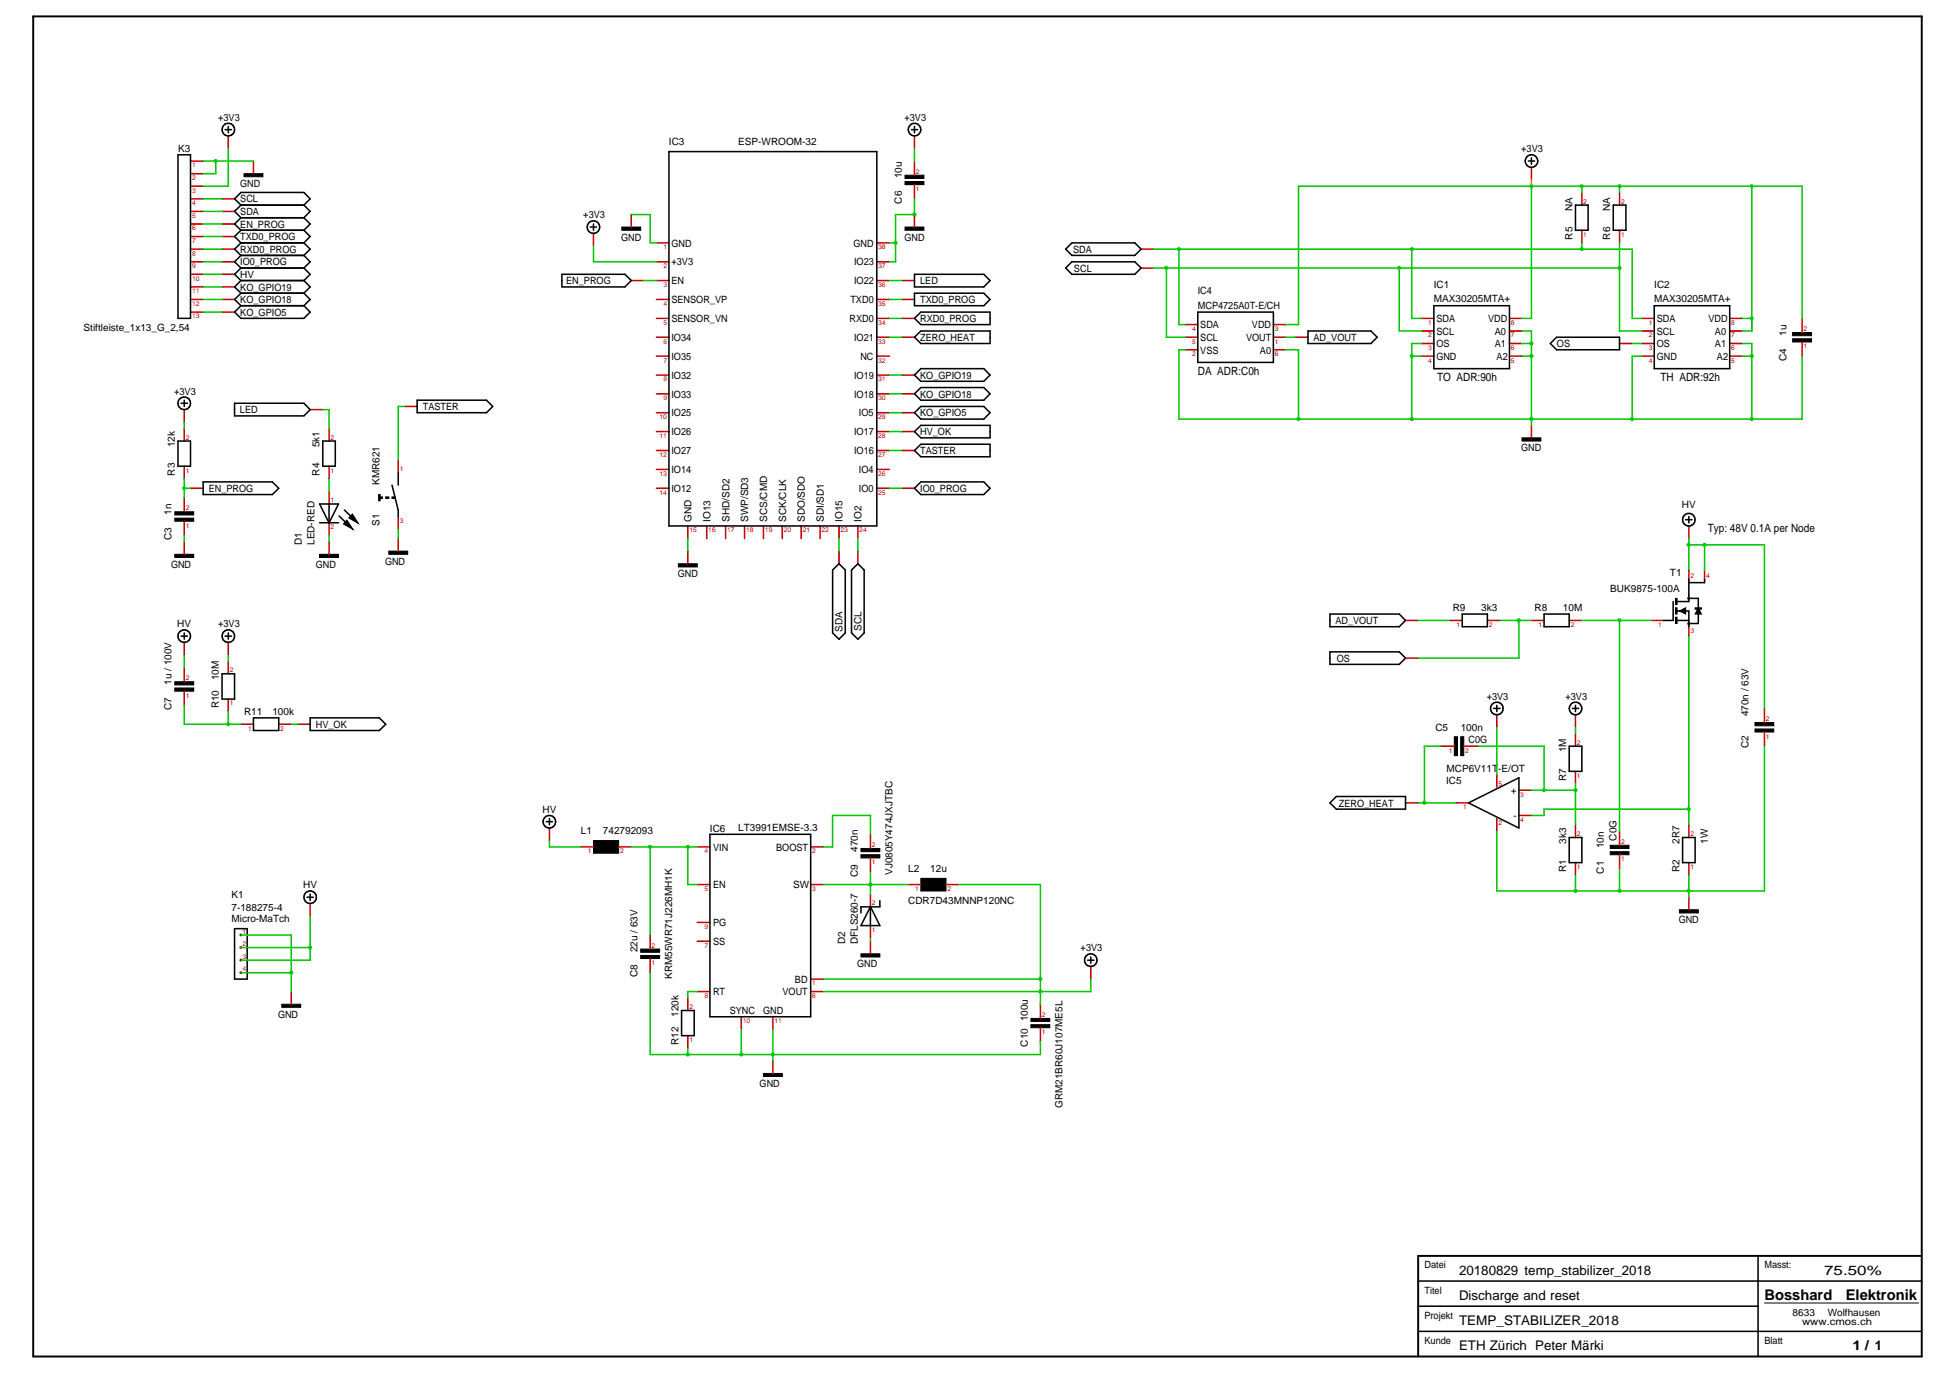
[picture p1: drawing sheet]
<svg xmlns="http://www.w3.org/2000/svg" width="297mm" height="210mm" viewBox="0 0 297 210" stroke-linecap="round" stroke-linejoin="round" font-family="sans-serif">
<path d="M42.9 153h2.9v.4h-2.9z" fill="#000" stroke="#000" stroke-width=".15"/>
<path d="M47.2 137.6v2M44.4 151v2" fill="none" stroke="#c70000" stroke-width=".23"/>
<g fill="none" stroke="#000" stroke-width=".23">
<path d="M46.8 136.7h.9M47.2 136.2v1"/>
<circle cx="47.3" cy="136.7" r=".96"/>
</g>
<g fill="#c70000">
<circle cx="36.7" cy="148.2" r=".22"/>
<circle cx="36.7" cy="146.3" r=".22"/>
<circle cx="36.7" cy="144.3" r=".22"/>
<circle cx="36.7" cy="142.4" r=".22"/>
</g>
<g fill="none" stroke="#000" stroke-width=".23">
<path d="M34.3 19.7h1M34.8 19.3v.9M138.8 19.7h1M139.3 19.3v.9M27.1 23.6h1.9v24.9h-1.9zM36.7 31.2h9.6M36.7 35.1h9.6M36.7 37h9.6M36.7 38.9h9.6M36.7 31.2l-1-.9 1-1h9.6l.9 1-.9 .9M36.7 31.2l-1 1 1 1M36.7 33.2h9.6"/>
<path d="M36.7 33.2l-1 .9 1 1M36.7 35.1l-1 .9 1 1M36.7 37l-1 1 1 .9M36.7 38.9l-1 1 1 .9M46.3 31.2l.9 1-.9 1M46.3 33.2l.9 .9-.9 1M46.3 35.1l.9 .9-.9 1M46.3 37l.9 1-.9 .9M46.3 38.9l.9 1-.9 .9M89.9 34.6h1M90.4 34.1v1M101.9 23.1h31.7v57h-31.7z"/>
<path d="M163.3 39.9h9.6l.9 .9-.9 1h-9.6l-1-1zM163.3 37h9.6l.9 1-.9 .9h-9.6l-1-.9zM232.8 24.5h1M233.3 24v1M240 31.2h1.9v3.9h-1.9zM245.7 31.2h2v3.9h-2zM36.7 46.6h9.6M36.7 44.7h9.6M36.7 46.6l-1 .9 1 1h9.6l.9-1-.9-.9M36.7 40.8h9.6M36.7 40.8l-1 1 1 .9M36.7 42.7h9.6"/>
<path d="M36.7 42.7l-1 1 1 1M36.7 44.7l-1 .9 1 1M46.3 40.8l.9 1-.9 .9M46.3 42.7l.9 1-.9 1M46.3 44.7l.9 .9-.9 1M85.6 41.8h9.6l1 .9-1 1h-9.6zM139.3 48.5l1-1h10.5v1.9h-10.5zM139.3 51.4l1-1h10.5v1.9h-10.5zM139.3 41.8h10.6l.9 .9-.9 1h-10.6zM139.3 44.7h10.6l.9 .9-.9 1h-10.6zM139.3 60l1-1h9.6l.9 1-.9 1h-9.6zM139.3 57.1l1-.9h9.6l.9 .9-.9 1h-9.6z"/>
<path d="M182.5 47.5h11.5v7.7h-11.5zM199.2 50.4h9.6l1 1-1 .9h-9.6zM218.4 46.6h11.5v9.6h-11.5zM236.2 52.3l.9-.9h9.6v1.9h-9.6zM252 46.6h11.5v9.6h-11.5zM27.1 67.2h1.9v3.8h-1.9zM27.6 61.4h1M28.1 61v.9M30.9 73.4h10.6l1 1-1 .9h-10.6zM35.7 61.4h10.6l.9 1-.9 1h-10.6zM48.7 79.6h2.9M48.7 76.8h2.9l-1.5 2.9z"/>
<path d="M49.2 67.2h1.9v3.8h-1.9zM50.1 76.8v2.9M51.6 78.6l1.5 1.4M52.5 77.7l1.4 1.3M59.7 73.9l1 3.8v1M60.7 72v1.9M63.5 61h10.6l1 .9-1 1h-10.6zM139.3 65.7l1-.9h10.5v1.9h-10.5zM139.3 68.6l1-.9h10.5v1.9h-10.5zM139.3 74.4l1-1h9.6l.9 1-.9 .9h-9.6zM139.3 62.9l1-1h9.6l.9 1-.9 .9h-9.6zM256.8 79.2h.9"/>
<path d="M257.3 78.7v1M27.6 96.9h1M28.1 96.4v1M34.3 96.9h1M34.8 96.4v1M126.8 86.8l1-.9 1 .9v9.6l-1 1-1-1zM129.7 86.8l1-.9 .9 .9v9.6l-.9 1-1-1zM202.6 93.5h10.5l1 1-1 1h-10.5zM202.6 99.3h10.5l1 .9-1 1h-10.5zM222.7 93.5h3.9v2h-3.9zM235.2 93.5h3.8v2h-3.8zM254.9 91.6v2.9h-1.5"/>
<path d="M255.3 93.1h2v2.4M255.3 94.5h2M257.3 88.3v3.3h-2M257.3 91.1h1.4v3.9h-1.4M259.7 88.3v.5h-2.4M33.8 102.6h1.9v3.9h-1.9zM38.6 109.3h3.9v2h-3.9zM47.2 109.3h10.6l1 1-1 1h-10.6zM227.5 107.9h1M228 107.4v1M239 113.7h2v3.8h-2zM239.5 107.9h1"/>
<path d="M240 107.4v1M83.2 125.2h1M83.7 124.7v.9M108.1 127.1h15.4v27.8h-15.4zM132.6 138.1l1.4 2.9h-2.9zM132.6 138.1v2.9M134 137.2v.9h-2.9v1M202.6 122.3l1-1h10.5v2h-10.5zM223.7 122.3l7.7-3.8v7.6zM239 127.6h2v3.8h-2zM256.3 127.6h1.9v3.8h-1.9zM35.7 141.5h2v7.6h-2z"/>
<path d="M103.8 153.9h1.9v3.9h-1.9zM165.7 146.3h.9M166.2 145.8v.9M216 195.1h76.7M216 199h51.8M267.8 191.3v15.3M216 202.8h76.7"/>
<circle cx="34.8" cy="19.7" r=".96"/>
<circle cx="139.3" cy="19.7" r=".95"/>
<circle cx="90.4" cy="34.6" r=".96"/>
<circle cx="233.3" cy="24.5" r=".96"/>
<circle cx="28.1" cy="61.4" r=".96"/>
<circle cx="257.2" cy="79.2" r=".96"/>
<circle cx="28.1" cy="96.9" r=".96"/>
<circle cx="34.8" cy="96.9" r=".96"/>
<circle cx="228" cy="107.9" r=".96"/>
<circle cx="240" cy="107.9" r=".96"/>
<circle cx="83.7" cy="125.2" r=".96"/>
<circle cx="166.2" cy="146.3" r=".95"/>
</g>
<g fill="none" stroke="#c70000" stroke-width=".23">
<path d="M29 38h1.9M29 30.3h1.9M29 32.2h1.9M29 34.1h1.9M29 36h1.9M29 39.9h1.9M29 28.4h1.9M29 26.5h1.9M29 24.5h1.9M33.8 38h1.9M33.8 30.3h1.9M33.8 32.2h1.9"/>
<path d="M33.8 34.1h1.9M33.8 36h1.9M33.8 39.9h1.9M34.8 20.7v1.9M38.6 24.5v2M90.4 35.6v1.9M96.2 32.7v1.9M100 39.9h1.9M100 37h1.9M133.6 39.9h1.9M133.6 37h1.9M139.3 20.7v1.9"/>
<path d="M139.3 24.5v2.2M139.3 28.1v2.2M139.3 32.7v1.9M173.8 38h1.9M233.3 25.5v1.9M241 29.3v1.9M241 35.1v1.9M246.7 29.3v1.9M246.7 35.1v1.9M29 45.6h1.9M29 47.5h1.9M29 41.8h1.9"/>
<path d="M29 43.7h1.9M33.8 45.6h1.9M33.8 47.5h1.9M33.8 41.8h1.9M33.8 43.7h1.9M96.2 42.7h1.9M100 51.4h1.9M100 42.7h1.9M100 45.6h1.9M100 48.5h1.9M100 57.1h1.9M100 60h1.9"/>
<path d="M100 54.3h1.9M133.6 51.4h1.9M133.6 42.7h1.9M133.6 45.6h1.9M133.6 48.5h1.9M133.6 57.1h1.9M133.6 60h1.9M133.6 54.3h1.9M137.4 51.4h1.9M137.4 42.7h1.9M137.4 45.6h1.9M137.4 48.5h1.9"/>
<path d="M137.4 57.1h1.9M137.4 60h1.9M173.8 40.8h1.9M180.5 51.4h2M180.5 53.3h2M180.5 49.4h2M194 51.4h1.9M194 53.3h1.9M194 49.4h1.9M197.3 51.4h1.9M216.5 52.3h1.9M216.5 48.5h1.9"/>
<path d="M216.5 54.3h1.9M216.5 50.4h1.9M229.9 52.3h1.9M229.9 48.5h1.9M229.9 54.3h1.9M229.9 50.4h1.9M246.7 52.3h1.9M250.1 52.3h1.9M250.1 48.5h1.9M250.1 54.3h1.9M250.1 50.4h1.9M263.5 52.3h1.9"/>
<path d="M263.5 48.5h1.9M263.5 54.3h1.9M263.5 50.4h1.9M274.5 48.5v2.2M274.5 52.1v2.2M28.1 62.4v1.9M28.1 65.3v1.9M28.1 71v1.9M28.1 75.8v2.2M28.1 79.4v2.2M29 74.4h1.9M47.2 62.4h2"/>
<path d="M50.1 65.3v1.9M50.1 71v1.9M50.1 74.8v2M50.1 79.7v1.9M60.7 70.1v1.9M60.7 78.7v1.9M61.6 61.9h1.9M100 65.7h1.9M100 74.4h1.9M100 62.9h1.9M100 68.6h1.9M100 71.5h1.9"/>
<path d="M133.6 65.7h1.9M133.6 74.4h1.9M133.6 62.9h1.9M133.6 68.6h1.9M133.6 71.5h1.9M137.4 65.7h1.9M137.4 74.4h1.9M137.4 62.9h1.9M137.4 68.6h1.9M233.3 64.8v1.9M28.1 82.5v1.9M28.1 97.9v1.9"/>
<path d="M34.8 97.9v1.9M50.1 82.5v1.9M60.7 82v1.9M104.8 80.1v1.9M104.8 83.9v2M107.7 80.1v1.9M110.5 80.1v1.9M113.4 80.1v1.9M116.3 80.1v1.9M119.2 80.1v1.9M122 80.1v1.9M124.9 80.1v1.9"/>
<path d="M127.8 80.1v1.9M127.8 83.9v2M130.7 80.1v1.9M130.7 83.9v2M214.1 94.5h1.9M220.8 94.5h1.9M226.6 94.5h1.9M233.3 94.5h1.9M239 94.5h2M251.5 94.5h1.9M257.3 80.1v1.9M257.3 86.8v1.5"/>
<path d="M257.3 95.4v1.5M259.7 86.8v1.5M28.1 101.7v2.1M28.1 105.3v2.1M34.8 100.7v1.9M34.8 106.5v1.9M36.7 110.3h1.9M42.5 110.3h1.9M45.3 110.3h1.9M214.1 100.2h1.9M219.4 113.7h2.1M223 113.7h2.1"/>
<path d="M228 108.9v1.9M228 118v1.9M240 108.9v1.9M240 111.8v1.9M240 117.5v1.9M268.8 107.9v2.2M268.8 111.5v2.2M83.7 126.1v1.9M88.5 129h1.9M94.2 129h2M106.2 134.7h1.9M106.2 129h1.9"/>
<path d="M123.5 134.7h1.9M123.5 129h1.9M132.6 127.1v2.1M132.6 130.7v2.1M132.6 136.2v1.9M138.3 134.7h2M144.1 134.7h1.9M214.1 122.3h1.9M221.8 122.3h1.9M228 124.7v1.9M231.4 124.2h1.9M231.4 120.4h1.9"/>
<path d="M240 125.6v2M240 131.4v1.9M246.7 126.6v2.2M246.7 130.2v2.2M257.3 125.6v2M257.3 131.4v1.9M257.3 136.7v1.9M99 142.4v2.2M99 146v2.2M104.8 152v1.9M104.8 157.8v1.9M106.2 140.5h1.9"/>
<path d="M106.2 151h1.9M106.2 143.4h1.9M112.9 154.9v1.9M117.7 154.9v1.9M123.5 151h1.9M123.5 149.1h1.9M132.6 141v1.9M132.6 143.4v1.9M158.5 153v2.1M158.5 156.5v2.2M166.2 147.2v1.9M117.7 161.6v1.9"/>
</g>
<g fill="#000" stroke="#000" stroke-width=".15">
<path d="M37.2 26.5h2.8v.4h-2.8zM94.7 34.6h2.9v.5h-2.9zM137.9 26.7h2.8v.5h-2.8zM137.9 27.6h2.8v.5h-2.8zM137.9 34.6h2.8v.5h-2.8zM273.1 50.7h2.8v.4h-2.8zM273.1 51.6h2.8v.5h-2.8zM26.6 78h2.9v.4h-2.9zM26.6 78.9h2.9v.5h-2.9zM53.7 78.3l.9 1.4-1.5-.8zM57.8 75.7h.5v.2h-.5zM57.7 75.3h.2v1h-.2z"/>
<path d="M58.8 75.7h.4v.2h-.4zM59.7 75.7h.5v.2h-.5zM231.8 66.7h2.9v.5h-2.9zM26.6 84.4h2.9v.5h-2.9zM48.7 84.4h2.9v.5h-2.9zM52.8 79.2l1 1.4-1.5-.8zM59.2 83.9h2.9v.5h-2.9zM103.3 85.9h2.9v.5h-2.9zM255.2 94h.3v1h-.3zM255.2 92.6h.3v.9h-.3zM255.2 91.1h.3v1h-.3zM255.8 93.1l1-.5v.9z"/>
<path d="M258.7 92.6l.5 .9h-1zM258.2 92.6h1v.2h-1zM26.6 103.8h2.9v.5h-2.9zM26.6 104.8h2.9v.5h-2.9zM221.5 112.2h.5v2.9h-.5zM222.5 112.2h.5v2.9h-.5zM267.3 110.1h2.9v.5h-2.9zM267.3 111h2.9v.5h-2.9zM90.4 128h3.8v2h-3.8zM131.1 129.2h2.9v.5h-2.9zM131.1 130.2h2.9v.5h-2.9zM140.3 133.8h3.8v1.9h-3.8z"/>
<path d="M245.3 128.8h2.8v.4h-2.8zM245.3 129.7h2.8v.5h-2.8zM255.8 138.6h2.9v.5h-2.9zM97.6 144.6h2.9v.5h-2.9zM97.6 145.5h2.9v.5h-2.9zM131.1 145.3h2.9v.5h-2.9zM157 155.1h2.9v.5h-2.9zM157 156.1h2.9v.4h-2.9zM116.3 163.5h2.9v.5h-2.9z"/>
</g>
<g fill="#000">
<circle cx="257.2" cy="91.1" r=".23"/>
<circle cx="257.2" cy="95" r=".23"/>
</g>
<path d="M5.1 2.5h287.6v204.1h-287.6zM292.7 191.3h-76.7v15.3" fill="none" stroke="#000" stroke-width=".3"/>
<path d="M268.8 198.5h23.4" fill="none" stroke="#000" stroke-width=".15"/>
<circle cx="104.8" cy="129" r=".32" fill="#00c700"/>
<path d="M96.2 129h10M99 129v13.4" fill="none" stroke="#00c700" stroke-width=".23"/>
<circle cx="99" cy="129" r=".32" fill="#00c700"/>
<path d="M104.8 129v5.7h1.4M132.6 127.1v-2.9h-5.8v4.8h-1.4M132.6 134.7v1.5M106.2 151h-1.4v1" fill="none" stroke="#00c700" stroke-width=".23"/>
<circle cx="132.6" cy="134.7" r=".32" fill="#00c700"/>
<path d="M28.1 107.4v2.9h8.6M34.8 108.4v1.9M125.4 134.7h12.9M132.6 132.8v1.9" fill="none" stroke="#00c700" stroke-width=".23"/>
<circle cx="34.8" cy="110.3" r=".31" fill="#00c700"/>
<path d="M195.9 51.4h1.4M135.5 65.7h1.9M216 94.5h4.8M44.4 110.3h.9M225.1 113.7h10.1" fill="none" stroke="#00c700" stroke-width=".23"/>
<circle cx="235.2" cy="120.4" r=".31" fill="#00c700"/>
<path d="M235.2 113.7v6.7h4.8" fill="none" stroke="#00c700" stroke-width=".23"/>
<circle cx="240" cy="120.4" r=".31" fill="#00c700"/>
<path d="M240 119.4v6.2M233.3 120.4h1.9" fill="none" stroke="#00c700" stroke-width=".23"/>
<circle cx="231.4" cy="94.5" r=".32" fill="#00c700"/>
<path d="M248.6 52.3h1.5M50.1 72.9v1.9M228.5 94.5h4.8M231.4 94.5v5.7h-15.4" fill="none" stroke="#00c700" stroke-width=".23"/>
<circle cx="217" cy="122.3" r=".31" fill="#00c700"/>
<g fill="none" stroke="#00c700" stroke-width=".23">
<path d="M30.9 39.9h2.9M30.9 38h2.9M30.9 36h2.9M30.9 47.5h2.9M30.9 45.6h2.9M30.9 43.7h2.9M135.5 51.4h1.9M135.5 42.7h1.9M135.5 60h1.9M135.5 45.6h1.9M135.5 57.1h1.9M135.5 48.5h1.9"/>
<path d="M49.2 62.4h.9v2.9M61.6 61.9h-.9v8.2M135.5 62.9h1.9M135.5 68.6h1.9M135.5 74.4h1.9M219.4 113.7h-2.4v8.6M216 122.3h5.8"/>
</g>
<circle cx="28.1" cy="74.4" r=".31" fill="#00c700"/>
<path d="M30.9 34.1h2.9M98.1 42.7h1.9M28.1 72.9v2.9M28.1 74.4h.9" fill="none" stroke="#00c700" stroke-width=".23"/>
<circle cx="179.6" cy="37.9" r=".31" fill="#00c700"/>
<path d="M175.7 38h3.9v11.4h.9" fill="none" stroke="#00c700" stroke-width=".23"/>
<circle cx="240.9" cy="37.9" r=".31" fill="#00c700"/>
<path d="M30.9 32.2h2.9M179.6 38h69v10.5h1.5M241 37v1M127.8 82v1.9" fill="none" stroke="#00c700" stroke-width=".23"/>
<circle cx="215" cy="37.9" r=".31" fill="#00c700"/>
<path d="M215.1 38v10.5h1.4" fill="none" stroke="#00c700" stroke-width=".23"/>
<circle cx="177.7" cy="40.8" r=".32" fill="#00c700"/>
<path d="M175.7 40.8h2v10.6h2.8" fill="none" stroke="#00c700" stroke-width=".23"/>
<circle cx="246.7" cy="40.8" r=".32" fill="#00c700"/>
<path d="M30.9 30.3h2.9M246.7 37v13.4h3.4M177.7 40.8h69M130.7 82v1.9" fill="none" stroke="#00c700" stroke-width=".23"/>
<circle cx="213.1" cy="40.8" r=".32" fill="#00c700"/>
<path d="M213.1 40.8v9.6h3.4M36.7 142.4h7.7" fill="none" stroke="#00c700" stroke-width=".23"/>
<circle cx="44.4" cy="148.2" r=".32" fill="#00c700"/>
<path d="M36.7 148.2h7.7M44.4 142.4v8.6" fill="none" stroke="#00c700" stroke-width=".23"/>
<circle cx="104.8" cy="160.6" r=".31" fill="#00c700"/>
<path d="M99 148.2v12.4h5.8M158.5 158.7v1.9h-40.8" fill="none" stroke="#00c700" stroke-width=".23"/>
<circle cx="112.9" cy="160.6" r=".31" fill="#00c700"/>
<path d="M112.9 156.8v3.8h4.8" fill="none" stroke="#00c700" stroke-width=".23"/>
<circle cx="117.7" cy="160.6" r=".31" fill="#00c700"/>
<path d="M104.8 159.7v.9h8.1M117.7 156.8v4.8M132.6 142.9v.5" fill="none" stroke="#00c700" stroke-width=".23"/>
<circle cx="139.3" cy="32.7" r=".31" fill="#00c700"/>
<path d="M139.3 30.3v2.4M228 126.6v9.1" fill="none" stroke="#00c700" stroke-width=".23"/>
<circle cx="240" cy="135.7" r=".32" fill="#00c700"/>
<path d="M180.5 53.3h-.9v10.5M195.9 53.3h1.9v10.5h17.3M228 135.7h12" fill="none" stroke="#00c700" stroke-width=".23"/>
<circle cx="266.8" cy="54.2" r=".31" fill="#00c700"/>
<path d="M215.1 54.3h1.4M215.1 52.3v11.5" fill="none" stroke="#00c700" stroke-width=".23"/>
<g fill="#00c700">
<circle cx="215.1" cy="54.2" r=".32"/>
<circle cx="215.1" cy="63.8" r=".32"/>
</g>
<path d="M215.1 52.3h1.4M215.1 63.8h18.2" fill="none" stroke="#00c700" stroke-width=".23"/>
<circle cx="233.3" cy="63.8" r=".32" fill="#00c700"/>
<path d="M233.3 54.3v9.5h15.3" fill="none" stroke="#00c700" stroke-width=".23"/>
<circle cx="248.6" cy="63.8" r=".31" fill="#00c700"/>
<path d="M248.6 54.3v9.5h18.2" fill="none" stroke="#00c700" stroke-width=".23"/>
<circle cx="233.3" cy="54.2" r=".32" fill="#00c700"/>
<path d="M233.3 52.3v2h-1.5M248.6 54.3h1.5M266.8 54.3v9.5" fill="none" stroke="#00c700" stroke-width=".23"/>
<circle cx="233.3" cy="52.3" r=".32" fill="#00c700"/>
<path d="M231.8 50.4h1.5v1.9h-1.5M265.4 52.3h1.4v2h-1.4M179.6 63.8h18.2" fill="none" stroke="#00c700" stroke-width=".23"/>
<circle cx="197.8" cy="63.8" r=".31" fill="#00c700"/>
<path d="M266.8 63.8h7.7" fill="none" stroke="#00c700" stroke-width=".23"/>
<circle cx="266.8" cy="63.8" r=".31" fill="#00c700"/>
<path d="M274.5 54.3v9.5M233.3 63.8v1M240 133.3v2.4M257.3 135.7v1" fill="none" stroke="#00c700" stroke-width=".23"/>
<circle cx="246.7" cy="135.7" r=".32" fill="#00c700"/>
<path d="M268.8 113.7v22M240 135.7h17.3M246.7 132.4v3.3" fill="none" stroke="#00c700" stroke-width=".23"/>
<circle cx="257.2" cy="135.7" r=".32" fill="#00c700"/>
<path d="M96.2 32.7h2.8v4.3h1M135.5 37h.9M136.4 32.7v7.2h-.9M28.1 81.6v.9M50.1 81.6v.9M60.7 80.6v1.4M104.8 82v1.9M257.3 133.3v2.4h11.5" fill="none" stroke="#00c700" stroke-width=".23"/>
<circle cx="136.4" cy="37" r=".32" fill="#00c700"/>
<path d="M30.9 24.5h2v2h-2M136.4 32.7h2.9" fill="none" stroke="#00c700" stroke-width=".23"/>
<circle cx="32.8" cy="24.5" r=".31" fill="#00c700"/>
<path d="M32.9 24.5h5.7M146 134.7h12.5v14.4h-33.1" fill="none" stroke="#00c700" stroke-width=".23"/>
<path d="M233.3 27.4v1" fill="none" stroke="#f0f" stroke-width=".23"/>
<circle cx="158.5" cy="149.1" r=".32" fill="#00c700"/>
<path d="M125.4 151h33.1v2" fill="none" stroke="#00c700" stroke-width=".23"/>
<circle cx="158.5" cy="151" r=".31" fill="#00c700"/>
<path d="M139.3 22.6v1.9M274.5 28.4v20.1M34.8 99.8v.9M228 110.8v7.2M240 110.8v1M158.5 149.1v1.9h7.7v-1.9" fill="none" stroke="#00c700" stroke-width=".23"/>
<circle cx="266.8" cy="28.4" r=".31" fill="#00c700"/>
<path d="M197.8 28.4v21h-1.9M266.8 28.4h7.7M266.8 48.5v1.9" fill="none" stroke="#00c700" stroke-width=".23"/>
<circle cx="266.8" cy="48.5" r=".31" fill="#00c700"/>
<path d="M241 28.4v.9" fill="none" stroke="#00c700" stroke-width=".23"/>
<circle cx="240.9" cy="28.4" r=".32" fill="#00c700"/>
<path d="M241 28.4h5.7" fill="none" stroke="#00c700" stroke-width=".23"/>
<circle cx="246.7" cy="28.4" r=".32" fill="#00c700"/>
<path d="M34.8 22.6v5.8h-3.9M90.4 37.5v2.4h9.6M197.8 28.4h43.2M246.7 29.3v-.9h20.1v22h-1.4M265.4 48.5h1.4M28.1 64.3v1" fill="none" stroke="#00c700" stroke-width=".23"/>
<circle cx="233.3" cy="28.4" r=".32" fill="#00c700"/>
<path d="M233.3 28.4v20.1h-1.5M30.9 41.8h2.9" fill="none" stroke="#00c700" stroke-width=".23"/>
<circle cx="47.2" cy="144.3" r=".31" fill="#00c700"/>
<path d="M28.1 99.8v1.9M268.8 83v24.9M47.2 139.6v6.7h-10.5M83.7 128v1h4.8M36.7 144.3h10.5" fill="none" stroke="#00c700" stroke-width=".23"/>
<circle cx="259.6" cy="83" r=".31" fill="#00c700"/>
<path d="M257.3 82v4.8M268.8 83h-9.1v3.8" fill="none" stroke="#00c700" stroke-width=".23"/>
<circle cx="257.2" cy="83" r=".32" fill="#00c700"/>
<path d="M257.3 83h2.4M257.3 123.3h-22.1v.9" fill="none" stroke="#00c700" stroke-width=".23"/>
<circle cx="257.2" cy="123.2" r=".31" fill="#00c700"/>
<path d="M257.3 96.9v28.7M233.3 124.2h1.9" fill="none" stroke="#00c700" stroke-width=".23"/>
<circle cx="246.7" cy="94.5" r=".32" fill="#00c700"/>
<path d="M241 94.5h10.5M246.7 94.5v32.1" fill="none" stroke="#00c700" stroke-width=".23"/>
<g font-size="2.2">
<text x="268.8" y="198">Bosshard</text>
<text x="281.2" y="198">Elektronik</text>
</g>
<g font-size="2">
<text x="222.2" y="194.2">20180829 temp_stabilizer_2018</text>
<text x="277.9" y="194.2">75.50%</text>
<text x="222.2" y="201.8">TEMP_STABILIZER_2018</text>
<text x="222.2" y="198">Discharge and reset</text>
<text x="222.2" y="205.7">ETH Zürich Peter Märki</text>
<text x="282.2" y="205.7">1 / 1</text>
</g>
<g font-size="1.7">
<text x="182.5" y="57.1">DA ADR:C0h</text>
<text x="218.9" y="58.1">TO ADR:90h</text>
<text x="252.9" y="58.1">TH ADR:92h</text>
<text x="260.1" y="81.1">Typ: 48V 0.1A per Node</text>
</g>
<g font-size="1.5">
<text x="27.2" y="23.1">K3</text>
<text x="33.2" y="18.4">+3V3</text>
<text x="101.9" y="22.1">IC3</text>
<text x="112.5" y="22.1">ESP-WROOM-32</text>
<text x="137.8" y="18.4">+3V3</text>
<text x="231.7" y="23.2">+3V3</text>
<text x="36.6" y="28.5">GND</text>
<text x="137.4" y="27.2" transform="rotate(-90 137.4 27.2)">10u</text>
<text x="36.6" y="30.8">SCL</text>
<text x="36.6" y="32.8">SDA</text>
<text x="36.6" y="34.7">EN_PROG</text>
<text x="88.9" y="33.3">+3V3</text>
<text x="137.4" y="31" transform="rotate(-90 137.4 31)">C6</text>
<text x="239.5" y="32.2" transform="rotate(-90 239.5 32.2)">NA</text>
<text x="245.3" y="32.2" transform="rotate(-90 245.3 32.2)">NA</text>
<text x="36.6" y="36.6">TXD0_PROG</text>
<text x="36.6" y="38.5">RXD0_PROG</text>
<text x="36.6" y="40.4">IO0_PROG</text>
<text x="94.6" y="36.7">GND</text>
<text x="102.3" y="40.4">+3V3</text>
<text x="102.3" y="37.5">GND</text>
<text x="130" y="37.5">GND</text>
<text x="130.1" y="40.4">IO23</text>
<text x="137.8" y="36.7">GND</text>
<text x="163.5" y="38.5">SDA</text>
<text x="163.6" y="41.4">SCL</text>
<text x="239.5" y="36.5" transform="rotate(-90 239.5 36.5)">R5</text>
<text x="245.3" y="36.5" transform="rotate(-90 245.3 36.5)">R6</text>
<text x="36.6" y="42.4">HV</text>
<text x="36.6" y="44.3">KO_GPIO19</text>
<text x="36.6" y="46.2">KO_GPIO18</text>
<text x="86.3" y="43.3">EN_PROG</text>
<text x="102.3" y="46.2">SENSOR_VP</text>
<text x="102.3" y="43.3">EN</text>
<text x="129.5" y="46.2">TXD0</text>
<text x="130.1" y="43.3">IO22</text>
<text x="140.2" y="46.2">TXD0_PROG</text>
<text x="140.2" y="43.3">LED</text>
<text x="182.5" y="47">MCP4725A0T-E/CH</text>
<text x="182.5" y="44.8">IC4</text>
<text x="218.4" y="46.1">MAX30205MTA+</text>
<text x="218.4" y="43.8">IC1</text>
<text x="252" y="46.1">MAX30205MTA+</text>
<text x="252" y="43.8">IC2</text>
<text x="12.7" y="50.4">Stiftleiste_1x13_G_2,54</text>
<text x="36.6" y="48.1">KO_GPIO5</text>
<text x="102.3" y="51.9">IO34</text>
<text x="102.3" y="49.1">SENSOR_VN</text>
<text x="129.4" y="49.1">RXD0</text>
<text x="130.1" y="51.9">IO21</text>
<text x="140.2" y="51.9">ZERO_HEAT</text>
<text x="140.2" y="49.1">RXD0_PROG</text>
<text x="182.8" y="51.9">SCL</text>
<text x="182.8" y="50">SDA</text>
<text x="182.8" y="53.8">VSS</text>
<text x="189.8" y="51.9">VOUT</text>
<text x="190.7" y="50">VDD</text>
<text x="191.9" y="53.8">A0</text>
<text x="200.1" y="51.9">AD_VOUT</text>
<text x="218.8" y="52.9">OS</text>
<text x="218.8" y="51">SCL</text>
<text x="218.8" y="49.1">SDA</text>
<text x="226.7" y="49.1">VDD</text>
<text x="227.7" y="51">A0</text>
<text x="227.7" y="52.9">A1</text>
<text x="237.2" y="52.9">OS</text>
<text x="252.4" y="52.9">OS</text>
<text x="252.4" y="51">SCL</text>
<text x="252.4" y="49.1">SDA</text>
<text x="260.2" y="49.1">VDD</text>
<text x="261.2" y="51">A0</text>
<text x="261.2" y="52.9">A1</text>
<text x="272.1" y="51.1" transform="rotate(-90 272.1 51.1)">1u</text>
<text x="102.3" y="57.7">IO32</text>
<text x="102.3" y="54.8">IO35</text>
<text x="130.1" y="57.7">IO19</text>
<text x="131.1" y="54.8">NC</text>
<text x="140.2" y="57.7">KO_GPIO19</text>
<text x="218.8" y="54.8">GND</text>
<text x="228" y="54.8">A2</text>
<text x="252.4" y="54.8">GND</text>
<text x="261.5" y="54.8">A2</text>
<text x="272.1" y="55" transform="rotate(-90 272.1 55)">C4</text>
<text x="26.5" y="60.1">+3V3</text>
<text x="36.6" y="62.9">LED</text>
<text x="64.4" y="62.5">TASTER</text>
<text x="102.3" y="63.4">IO25</text>
<text x="102.3" y="60.6">IO33</text>
<text x="130.1" y="60.6">IO18</text>
<text x="130.8" y="63.4">IO5</text>
<text x="140.2" y="63.4">KO_GPIO5</text>
<text x="140.2" y="60.6">KO_GPIO18</text>
<text x="26.6" y="68.1" transform="rotate(-90 26.6 68.1)">12k</text>
<text x="48.7" y="68.1" transform="rotate(-90 48.7 68.1)">5k1</text>
<text x="102.3" y="69.2">IO27</text>
<text x="102.3" y="66.3">IO26</text>
<text x="130.1" y="66.3">IO17</text>
<text x="130.1" y="69.2">IO16</text>
<text x="140.2" y="66.3">HV_OK</text>
<text x="140.2" y="69.2">TASTER</text>
<text x="231.7" y="68.8">GND</text>
<text x="26.6" y="72.5" transform="rotate(-90 26.6 72.5)">R3</text>
<text x="31.8" y="74.9">EN_PROG</text>
<text x="48.7" y="72.5" transform="rotate(-90 48.7 72.5)">R4</text>
<text x="57.8" y="73.9" transform="rotate(-90 57.8 73.9)">KMR621</text>
<text x="102.3" y="74.9">IO12</text>
<text x="102.3" y="72.1">IO14</text>
<text x="130.8" y="72.1">IO4</text>
<text x="130.8" y="74.9">IO0</text>
<text x="140.2" y="74.9">IO0_PROG</text>
<text x="256.2" y="77.3">HV</text>
<text x="26.1" y="82.3" transform="rotate(-90 26.1 82.3)">C3</text>
<text x="26.1" y="78.4" transform="rotate(-90 26.1 78.4)">1n</text>
<text x="46" y="83" transform="rotate(-90 46 83)">D1</text>
<text x="47.9" y="83" transform="rotate(-90 47.9 83)">LED-RED</text>
<text x="57.8" y="80.1" transform="rotate(-90 57.8 80.1)">S1</text>
<text x="105.3" y="79.5" transform="rotate(-90 105.3 79.5)">GND</text>
<text x="108.2" y="79.5" transform="rotate(-90 108.2 79.5)">IO13</text>
<text x="111.1" y="79.5" transform="rotate(-90 111.1 79.5)">SHD/SD2</text>
<text x="114" y="79.5" transform="rotate(-90 114 79.5)">SWP/SD3</text>
<text x="116.9" y="79.5" transform="rotate(-90 116.9 79.5)">SCS/CMD</text>
<text x="119.7" y="79.5" transform="rotate(-90 119.7 79.5)">SCK/CLK</text>
<text x="122.6" y="79.5" transform="rotate(-90 122.6 79.5)">SDO/SDO</text>
<text x="125.5" y="79.5" transform="rotate(-90 125.5 79.5)">SDI/SD1</text>
<text x="128.4" y="79.5" transform="rotate(-90 128.4 79.5)">IO15</text>
<text x="131.2" y="79.5" transform="rotate(-90 131.2 79.5)">IO2</text>
<text x="26.1" y="86.5">GND</text>
<text x="48.1" y="86.5">GND</text>
<text x="58.7" y="86">GND</text>
<text x="103.3" y="87.9">GND</text>
<text x="254.4" y="87.8">T1</text>
<text x="27" y="95.5">HV</text>
<text x="33.2" y="95.5">+3V3</text>
<text x="203.4" y="95.1">AD_VOUT</text>
<text x="221.3" y="93.1">R9</text>
<text x="225.6" y="93.1">3k3</text>
<text x="233.8" y="93.1">R8</text>
<text x="238.1" y="93.1">10M</text>
<text x="245.3" y="90.2">BUK9875-100A</text>
<text x="128.4" y="96.2" transform="rotate(-90 128.4 96.2)">SDA</text>
<text x="131.2" y="96.1" transform="rotate(-90 131.2 96.1)">SCL</text>
<text x="203.6" y="100.8">OS</text>
<text x="26.1" y="104.3" transform="rotate(-90 26.1 104.3)">1u / 100V</text>
<text x="33.3" y="107.9" transform="rotate(-90 33.3 107.9)">R10</text>
<text x="33.3" y="103.6" transform="rotate(-90 33.3 103.6)">10M</text>
<text x="226.5" y="106.6">+3V3</text>
<text x="238.5" y="106.6">+3V3</text>
<text x="26.1" y="108.2" transform="rotate(-90 26.1 108.2)">C7</text>
<text x="37.2" y="108.9">R11</text>
<text x="41.5" y="108.9">100k</text>
<text x="48.1" y="110.9">HV_OK</text>
<text x="218.7" y="111.3">C5</text>
<text x="222.5" y="111.3">100n</text>
<text x="223.7" y="113.2">C0G</text>
<text x="266.4" y="113.9" transform="rotate(-90 266.4 113.9)">C2</text>
<text x="266.4" y="109.1" transform="rotate(-90 266.4 109.1)">470n / 63V</text>
<text x="220.3" y="119.4">IC5</text>
<text x="220.3" y="117.7">MCP6V11T-E/OT</text>
<text x="238.5" y="118.9" transform="rotate(-90 238.5 118.9)">R7</text>
<text x="238.5" y="114.6" transform="rotate(-90 238.5 114.6)">1M</text>
<text x="82.6" y="123.8">HV</text>
<text x="203.9" y="122.9">ZERO_HEAT</text>
<text x="230.2" y="120.9">+</text>
<text x="230.5" y="124.8">-</text>
<text x="88.5" y="127.1">L1</text>
<text x="91.8" y="127.1">742792093</text>
<text x="108.1" y="126.7">IC6</text>
<text x="108.6" y="129.6">VIN</text>
<text x="112.5" y="126.6">LT3991EMSE-3.3</text>
<text x="118.2" y="129.6">BOOST</text>
<text x="130.7" y="129.7" transform="rotate(-90 130.7 129.7)">470n</text>
<text x="238.5" y="128.5" transform="rotate(-90 238.5 128.5)">3k3</text>
<text x="244.3" y="129.2" transform="rotate(-90 244.3 129.2)">10n</text>
<text x="246.2" y="128" transform="rotate(-90 246.2 128)">C0G</text>
<text x="255.8" y="128.5" transform="rotate(-90 255.8 128.5)">2R7</text>
<text x="260.1" y="128.5" transform="rotate(-90 260.1 128.5)">1W</text>
<text x="35.3" y="136.8">K1</text>
<text x="46.2" y="135.3">HV</text>
<text x="108.6" y="135.3">EN</text>
<text x="120.8" y="135.3">SW</text>
<text x="130.7" y="133.6" transform="rotate(-90 130.7 133.6)">C9</text>
<text x="136" y="133.3" transform="rotate(-90 136 133.3)">VJ0805Y474JXJTBC</text>
<text x="138.3" y="137.6">CDR7D43MNNP120NC</text>
<text x="138.3" y="132.8">L2</text>
<text x="141.7" y="132.8">12u</text>
<text x="238.5" y="132.8" transform="rotate(-90 238.5 132.8)">R1</text>
<text x="244.3" y="133.1" transform="rotate(-90 244.3 133.1)">C1</text>
<text x="255.8" y="132.8" transform="rotate(-90 255.8 132.8)">R2</text>
<text x="35.3" y="140.5">Micro-MaTch</text>
<text x="35.3" y="138.8">7-188275-4</text>
<text x="108.6" y="141.1">PG</text>
<text x="108.6" y="144">SS</text>
<text x="128.8" y="143.8" transform="rotate(-90 128.8 143.8)">D2</text>
<text x="130.7" y="143.8" transform="rotate(-90 130.7 143.8)">DFLS260-7</text>
<text x="255.7" y="140.7">GND</text>
<text x="97.1" y="148.9" transform="rotate(-90 97.1 148.9)">C8</text>
<text x="97.1" y="145.1" transform="rotate(-90 97.1 145.1)">22u / 63V</text>
<text x="102.4" y="149.1" transform="rotate(-90 102.4 149.1)">KRM55WR71J226MH1K</text>
<text x="121.1" y="149.7">BD</text>
<text x="130.6" y="147.4">GND</text>
<text x="164.6" y="144.9">+3V3</text>
<text x="42.4" y="155">GND</text>
<text x="103.3" y="154.9" transform="rotate(-90 103.3 154.9)">120k</text>
<text x="108.6" y="151.6">RT</text>
<text x="111.2" y="154.5">SYNC</text>
<text x="116.2" y="154.5">GND</text>
<text x="119.2" y="151.6">VOUT</text>
<text x="156.6" y="155.6" transform="rotate(-90 156.6 155.6)">100u</text>
<text x="103.3" y="159.2" transform="rotate(-90 103.3 159.2)">R12</text>
<text x="156.6" y="159.4" transform="rotate(-90 156.6 159.4)">C10</text>
<text x="115.7" y="165.6">GND</text>
<text x="161.8" y="168.8" transform="rotate(-90 161.8 168.8)">GRM21BR60J107ME5L</text>
<text x="217" y="197.1">Titel</text>
<text x="217" y="193.2">Datei</text>
<text x="268.8" y="193.2">Masst:</text>
<text x="217" y="200.9">Projekt</text>
<text x="273.1" y="200.4">8633</text>
<text x="274.5" y="201.8">www.cmos.ch</text>
<text x="278.4" y="200.4">Wolfhausen</text>
<text x="217" y="204.7">Kunde</text>
<text x="268.8" y="204.7">Blatt</text>
</g>
<g font-size="1" fill="#c70000">
<text x="29.3" y="29.4">3</text>
<text x="29.3" y="27.4">2</text>
<text x="29.3" y="25.5">1</text>
<text x="139.5" y="26.5">2</text>
<text x="139.5" y="29.1">1</text>
<text x="29.3" y="35.1">6</text>
<text x="29.3" y="33.2">5</text>
<text x="29.3" y="31.3">4</text>
<text x="241.2" y="31">2</text>
<text x="246.9" y="31">2</text>
<text x="29.3" y="40.9">9</text>
<text x="29.3" y="38.9">8</text>
<text x="29.3" y="37">7</text>
<text x="101.1" y="40.9">2</text>
<text x="101.1" y="38">1</text>
<text x="133.8" y="38">38</text>
<text x="133.8" y="40.9">37</text>
<text x="241.2" y="36">1</text>
<text x="246.9" y="36">1</text>
<text x="29.3" y="46.6">12</text>
<text x="29.3" y="44.7">11</text>
<text x="29.3" y="42.8">10</text>
<text x="101.1" y="46.6">4</text>
<text x="101.1" y="43.7">3</text>
<text x="133.8" y="43.7">36</text>
<text x="133.8" y="46.6">35</text>
<text x="29.3" y="48.5">13</text>
<text x="101.1" y="52.3">6</text>
<text x="101.1" y="49.5">5</text>
<text x="133.8" y="49.5">34</text>
<text x="133.8" y="52.3">33</text>
<text x="181.6" y="52.3">5</text>
<text x="181.6" y="50.4">4</text>
<text x="194.2" y="50.4">3</text>
<text x="194.2" y="52.3">1</text>
<text x="217.6" y="53.3">3</text>
<text x="217.6" y="51.4">2</text>
<text x="217.6" y="49.5">1</text>
<text x="230.1" y="49.5">8</text>
<text x="230.1" y="51.4">7</text>
<text x="230.1" y="53.3">6</text>
<text x="251.1" y="53.3">3</text>
<text x="251.1" y="51.4">2</text>
<text x="251.1" y="49.5">1</text>
<text x="263.7" y="49.5">8</text>
<text x="263.7" y="51.4">7</text>
<text x="263.7" y="53.3">6</text>
<text x="274.7" y="50.4">2</text>
<text x="274.7" y="53.1">1</text>
<text x="101.1" y="58.1">8</text>
<text x="101.1" y="55.2">7</text>
<text x="133.8" y="55.2">32</text>
<text x="133.8" y="58.1">31</text>
<text x="181.6" y="54.3">2</text>
<text x="194.2" y="54.3">6</text>
<text x="217.6" y="55.2">4</text>
<text x="230.1" y="55.2">5</text>
<text x="251.1" y="55.2">4</text>
<text x="263.7" y="55.2">5</text>
<text x="100.5" y="63.9">10</text>
<text x="101.1" y="61">9</text>
<text x="133.8" y="61">30</text>
<text x="133.8" y="63.9">29</text>
<text x="28.3" y="67">2</text>
<text x="28.3" y="72">1</text>
<text x="50.4" y="67">2</text>
<text x="50.4" y="72">1</text>
<text x="60.9" y="71.8">1</text>
<text x="100.5" y="69.6">12</text>
<text x="100.5" y="66.7">11</text>
<text x="133.8" y="66.7">28</text>
<text x="133.8" y="69.6">27</text>
<text x="28.3" y="77.7">2</text>
<text x="50.4" y="76.5">1</text>
<text x="100.5" y="75.4">14</text>
<text x="100.5" y="72.5">13</text>
<text x="133.8" y="72.5">26</text>
<text x="133.8" y="75.4">25</text>
<text x="28.3" y="80.4">1</text>
<text x="50.4" y="80.6">2</text>
<text x="60.9" y="79.7">3</text>
<text x="105" y="81.1">15</text>
<text x="107.9" y="81.1">16</text>
<text x="110.8" y="81.1">17</text>
<text x="113.6" y="81.1">18</text>
<text x="116.5" y="81.1">19</text>
<text x="119.4" y="81.1">20</text>
<text x="122.3" y="81.1">21</text>
<text x="125.1" y="81.1">22</text>
<text x="128" y="81.1">23</text>
<text x="130.9" y="81.1">24</text>
<text x="257.5" y="88.1">2</text>
<text x="259.9" y="88.1">4</text>
<text x="221.9" y="95.5">1</text>
<text x="226.8" y="95.5">2</text>
<text x="234.4" y="95.5">1</text>
<text x="239.3" y="95.5">2</text>
<text x="252.6" y="95.5">1</text>
<text x="257.5" y="96.4">3</text>
<text x="28.3" y="103.6">2</text>
<text x="28.3" y="106.3">1</text>
<text x="35" y="102.4">2</text>
<text x="35" y="107.5">1</text>
<text x="37.8" y="111.3">1</text>
<text x="42.7" y="111.3">2</text>
<text x="240.2" y="113.4">2</text>
<text x="269" y="109.9">2</text>
<text x="269" y="112.5">1</text>
<text x="220.7" y="114.6">1</text>
<text x="223.2" y="114.6">2</text>
<text x="228.2" y="119.7">5</text>
<text x="240.2" y="118.5">1</text>
<text x="222.9" y="123.3">1</text>
<text x="228.2" y="125.7">2</text>
<text x="231.6" y="125.2">4</text>
<text x="231.6" y="121.3">3</text>
<text x="89.6" y="130">1</text>
<text x="94.5" y="130">2</text>
<text x="107.3" y="130">4</text>
<text x="123.7" y="130">2</text>
<text x="132.8" y="129">2</text>
<text x="132.8" y="131.7">1</text>
<text x="240.2" y="127.3">2</text>
<text x="246.9" y="128.5">2</text>
<text x="246.9" y="131.2">1</text>
<text x="257.5" y="127.3">2</text>
<text x="107.3" y="135.7">5</text>
<text x="123.7" y="135.7">3</text>
<text x="132.8" y="137.9">2</text>
<text x="139.4" y="135.7">1</text>
<text x="144.3" y="135.7">2</text>
<text x="240.2" y="132.4">1</text>
<text x="257.5" y="132.4">1</text>
<text x="36.9" y="142.2">1</text>
<text x="107.3" y="141.5">9</text>
<text x="132.8" y="142">1</text>
<text x="36.9" y="148">4</text>
<text x="36.9" y="146">3</text>
<text x="36.9" y="144.1">2</text>
<text x="99.3" y="144.4">2</text>
<text x="99.3" y="147">1</text>
<text x="107.3" y="144.4">7</text>
<text x="105" y="153.7">2</text>
<text x="107.3" y="152">8</text>
<text x="113.2" y="155.9">10</text>
<text x="118" y="155.9">11</text>
<text x="123.7" y="152">6</text>
<text x="123.7" y="150.1">1</text>
<text x="158.7" y="154.9">2</text>
<text x="105" y="158.7">1</text>
<text x="158.7" y="157.5">1</text>
</g>
</svg>
